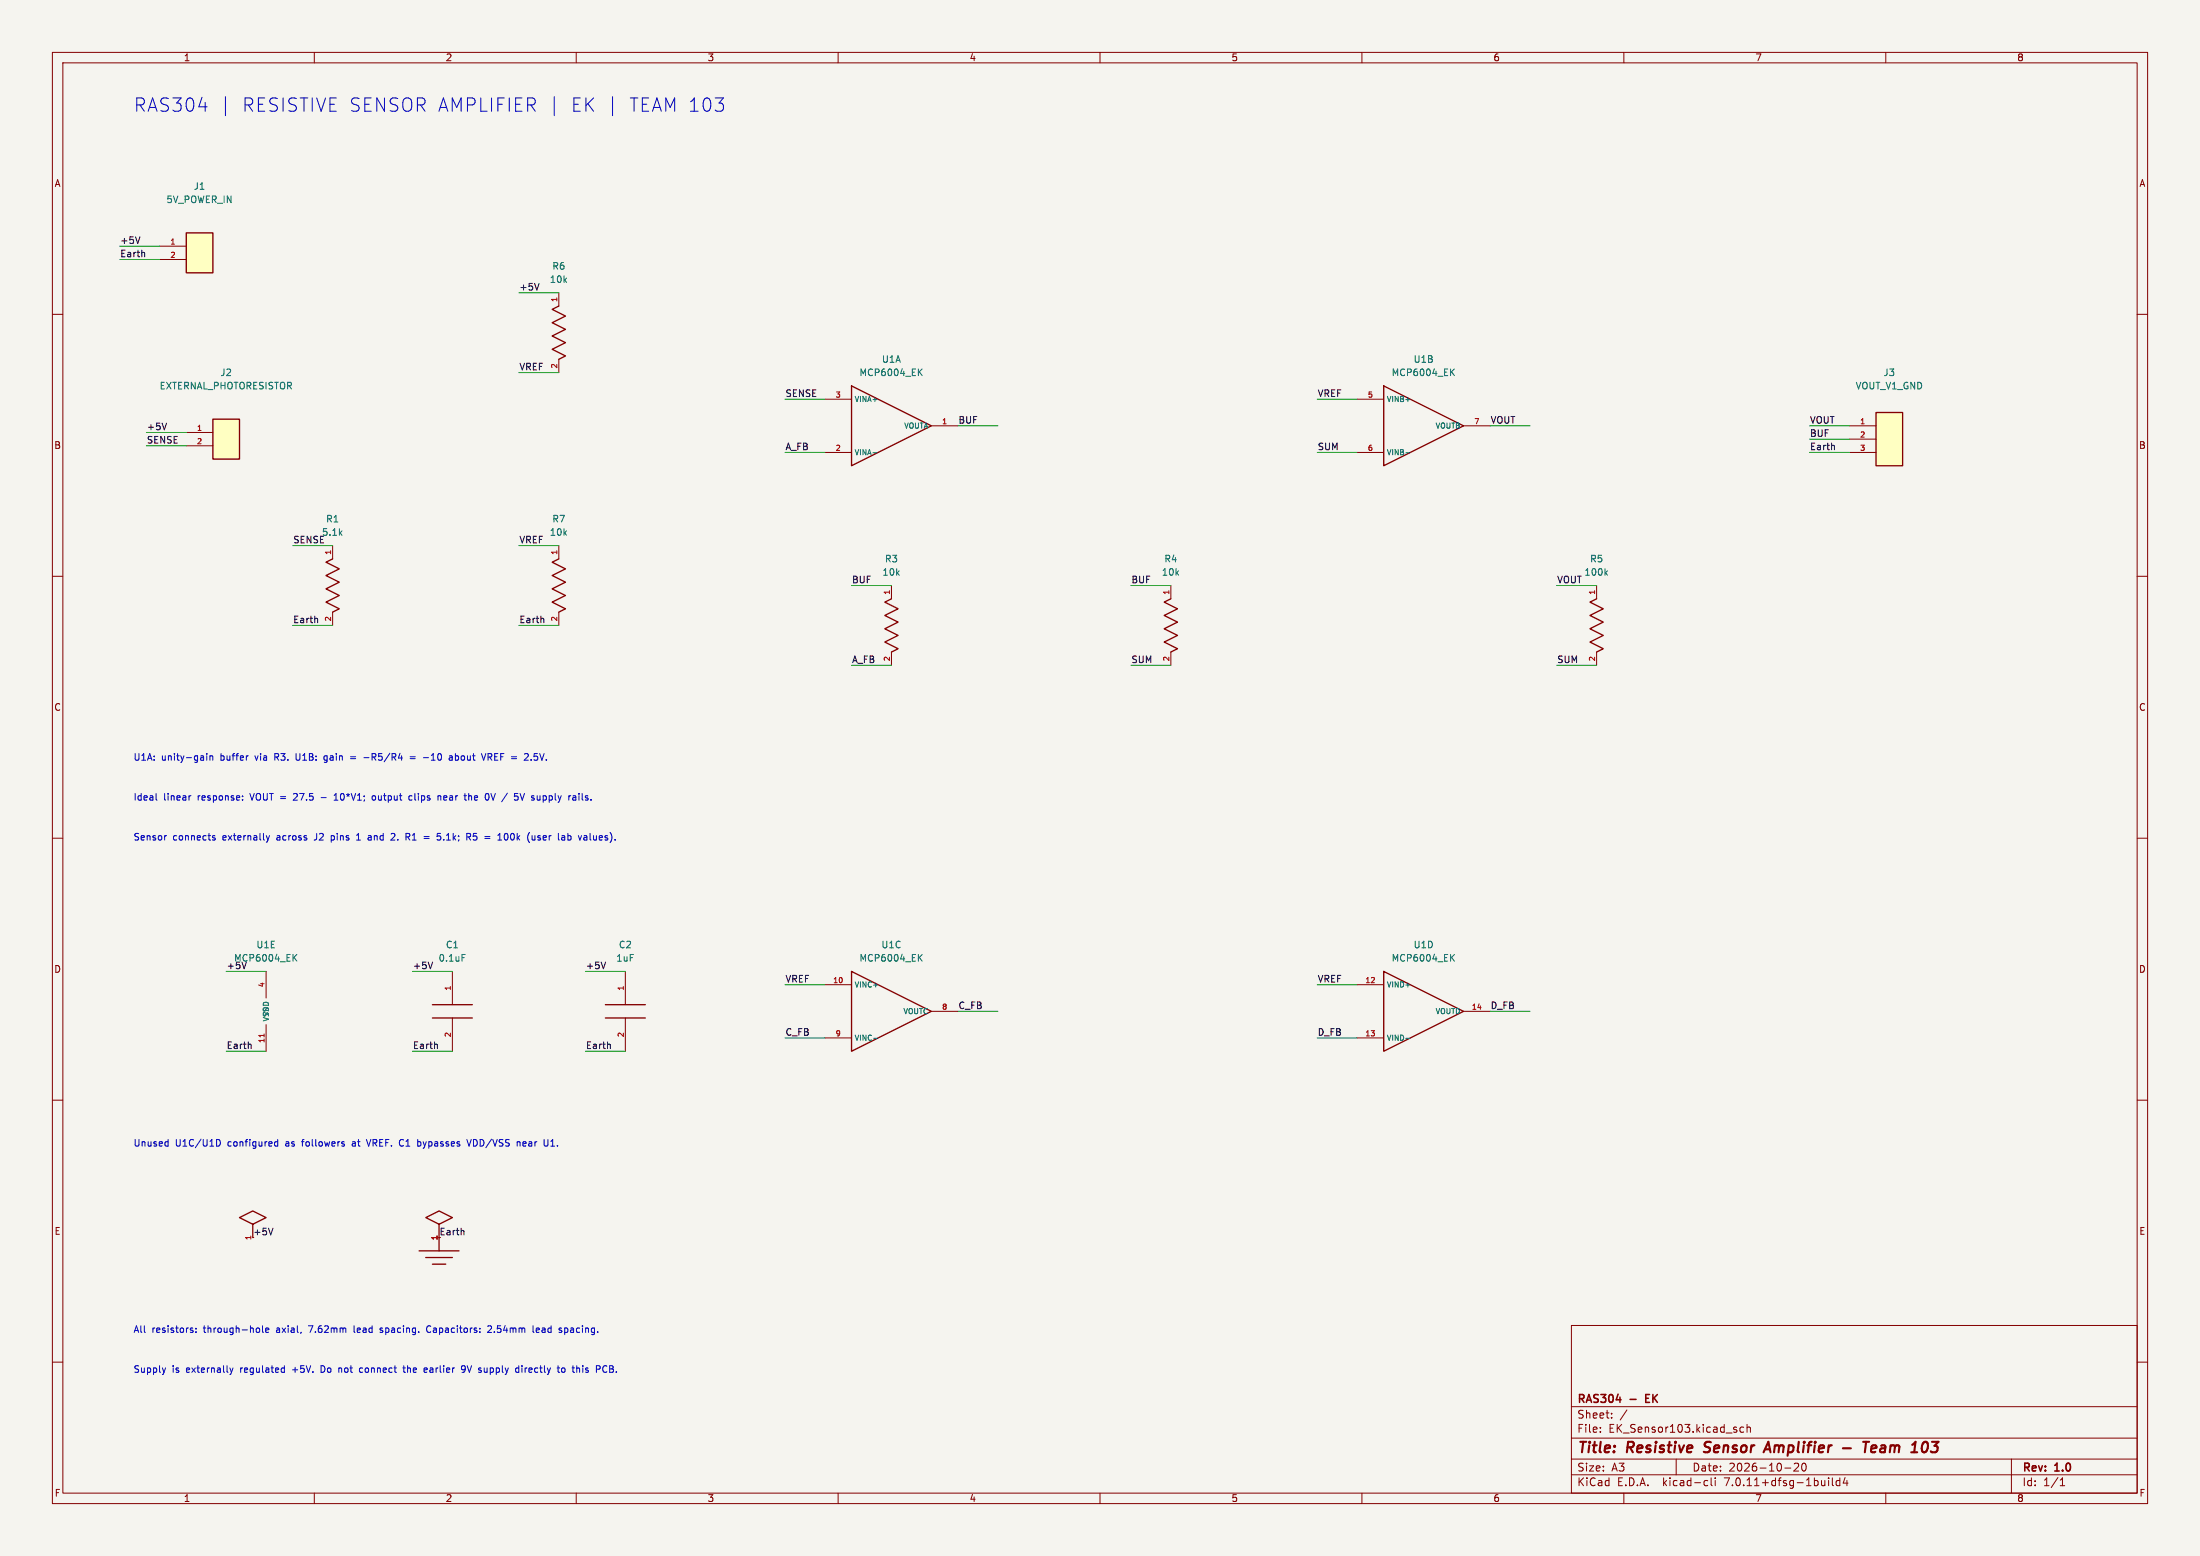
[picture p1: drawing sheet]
<svg xmlns="http://www.w3.org/2000/svg" width="420mm" height="297mm" viewBox="0 0 420 297" stroke-linecap="round" stroke-linejoin="round" font-family="sans-serif">
<path d="M0 0h420v297h-420z" fill="#f5f4ef" stroke="#f5f4ef" stroke-width=".19"/>
<g fill="none" stroke="#840000" stroke-width=".19">
<path d="M10 10h400v277h-400zM12 12h396v273h-396zM60 10v2M110 10v2M160 10v2M210 10v2M260 10v2M310 10v2M360 10v2M10 60h2M30.5 47h5.1M30.5 49.5h5.1"/>
<path d="M106.7 55.9v2.5M408 60h2M106.7 68.6v2.5M157.5 76.2h5.1M259.1 76.2h5.1M35.6 82.6h5M35.6 85.1h5M157.5 86.4h5.1M177.8 81.3h5.1M259.1 86.4h5.1M279.4 81.3h5.1M353.1 81.3h5"/>
<path d="M353.1 86.4h5M353.1 83.8h5M10 110h2M63.5 104.1v2.6M63.5 116.8v2.6M106.7 104.1v2.6M106.7 116.8v2.6M170.2 111.8v2.5M223.5 111.8v2.5M304.8 111.8v2.5M408 110h2M170.2 124.5v2.5"/>
<path d="M223.5 124.5v2.5M304.8 124.5v2.5M10 160h2M408 160h2M50.8 185.4v5.1M50.8 195.6v5.1M86.4 185.4v6.4M86.4 194.3v6.4M119.4 185.4v6.4M119.4 194.3v6.4M157.5 188h5.1M157.5 198.1h5.1"/>
<path d="M177.8 193h5.1M259.1 188h5.1M259.1 198.1h5.1M279.4 193h5.1M10 210h2M408 210h2M10 260h2M300 253h108v32h-108zM408 260h2M300 278.5h108M300 274.5h108M300 268.5h108"/>
<path d="M305.5 273.2v.2M305.5 272.5v.1M307.7 270.5v.2M307.7 269.8v.1M310.6 269.1l-1.3 1.9M320 278.5v3M332.9 272.5l-.5-.1-.2 .3 .1 .6h.6M333.5 272.5l.2-.1 .4 .1 .1 .9M333.5 271.9v1.5M343.3 279.4v.5l-.9 .9h1M344.1 279.4a.81 .81 0 0 0 .3 1.4l.3-.2 .1-.4-.1-.8M384 278.5v6.5"/>
<path d="M60 285v2M110 285v2M160 285v2M210 285v2M260 285v2M300 281.5h108M310 285v2M325.6 282.6l.4 .1M326 283.5l-.4 .1M326.7 282.1v1.3l.2 .2M327.4 282.1v.1M327.4 282.6v1"/>
<path d="M340.7 280.2h1.2M349.1 282.1v.1M349.1 282.6v1M349.8 282.1v1.3l.2 .2M351.2 282.7l-.4-.1-.3 .3 .2 .6h.5M351.2 282.1v1.5M352.2 282l-.3 1.1h.9M352.6 282.6v1M360 285v2M393.3 283.6h.9M393.3 282.5l.4-.4v1.5"/>
</g>
<path d="M325.3 277.1l.2 .1M325.6 275.4l-.1 .6M336.7 277.2l.9-2 .4 2M336.9 276.6h1M351.8 276.4h1.5M355.7 275.2h1.1M356.3 275.2l-.3 2M357.2 276.5l1-.2v-.3h-.8l-.2 .9 .2 .3 .6-.1M367.3 275.3a.44 .44 0 0 1 .7 .3 1.15 1.15 0 0 1-.8 1.6" fill="none" stroke="#840000" stroke-width=".4"/>
<path d="M314.2 266.9h.5M314.9 266.2h-.7v1.5h.7" fill="none" stroke="#840000" stroke-width=".3"/>
<g fill="none" stroke="#840000" stroke-width=".25">
<path d="M35.6 44.5h5v7.6h-5zM106.7 58.4l-1.3 .7 2.5 1.2-2.5 1.3 2.5 1.3-2.5 1.2 2.5 1.3-2.5 1.3 2.5 1.2-1.2 .7M162.6 73.7l15.2 7.6-15.2 7.6zM264.2 73.7l15.2 7.6-15.2 7.6zM358.1 78.7h5.1v10.2h-5.1zM40.6 80h5.1v7.6h-5.1zM63.5 106.7l-1.3 .6 2.6 1.3-2.6 1.3 2.6 1.2-2.6 1.3 2.6 1.3-2.6 1.2 2.6 1.3-1.3 .6M106.7 106.7l-1.3 .6 2.5 1.3-2.5 1.3 2.5 1.2-2.5 1.3 2.5 1.3-2.5 1.2 2.5 1.3-1.2 .6M170.2 114.3l-1.3 .6 2.5 1.3-2.5 1.3 2.5 1.2-2.5 1.3 2.5 1.3-2.5 1.3 2.5 1.2-1.2 .7M223.5 114.3l-1.3 .6 2.6 1.3-2.6 1.3 2.6 1.2-2.6 1.3 2.6 1.3-2.6 1.3 2.6 1.2-1.3 .7M304.8 114.3l-1.3 .6 2.6 1.3-2.6 1.3 2.6 1.2-2.6 1.3 2.6 1.3-2.6 1.3 2.6 1.2-1.3 .7M82.5 194.3h7.7"/>
<path d="M82.5 191.8h7.7M115.6 194.3h7.6M115.6 191.8h7.6M162.6 185.4l15.2 7.6-15.2 7.7zM264.2 185.4l15.2 7.6-15.2 7.7zM48.3 233.7l2.5-1.3-2.5-1.3-2.6 1.3 2.6 1.3v2.5M80 238.8h7.6M83.8 233.7l2.6-1.3-2.6-1.3-2.5 1.3 2.5 1.3v5.1M81.3 240h5.1M82.5 241.3h2.6"/>
</g>
<g fill="none" stroke="#006464" stroke-width=".19">
<path d="M175.5 71l.5 .7M176 70.4l-.7 .8M277.1 71l.5 .7M277.6 70.4l-.7 .8M166.6 86.4h.8M268.4 86.4h.7M306.5 109.3l.4 .5M306.9 109l-.5 .4M56.1 182.7l.6 .8M56.7 182.2l-.8 .7M88.2 182.2h.6M166.8 198.2h.7"/>
<path d="M175.5 182.7l.5 .8M176 182.2l-.7 .7M268.4 198.2h.7M277.1 182.7l.5 .8M277.6 182.2l-.7 .7"/>
</g>
<g fill="#ffffc2" stroke="#ffffc2" stroke-width=".19">
<path d="M35.6 44.5h5v7.6h-5z"/>
<path d="M358.1 78.7h5.1v10.2h-5.1z"/>
<path d="M40.6 80h5.1v7.6h-5.1z"/>
</g>
<path d="M50.4 197.4v.5" fill="none" stroke="#a90000" stroke-width=".19"/>
<g fill="none" stroke="#0f0f0f" stroke-width=".19">
<path d="M26.7 45.2l-.4 1.3M27.6 48.2v.8M102.9 54.1l-.4 1.3M31.8 80.8l-.4 1.2M350.1 85.1l.1 .7M60.6 118.1v.8M103.8 118.1v.8M47 183.6l-.4 1.3M47.9 199.4v.7M82.6 183.6l-.4 1.3M83.4 199.4l.1 .7M115.6 183.6l-.4 1.3"/>
<path d="M116.5 199.4v.7M52.1 234.4l-.4 1.3M88.5 234.9l.1 .8"/>
</g>
<g fill="none" stroke="#0000c2" stroke-width=".19">
<path d="M43 18.5v3.6M136.5 18.7h1.6l-.8 1M137.6 19.7l.5 .4v.7l-.5 .4M29.8 151.5v1l.2 .2M31.8 159.5l-.3 .1M36.4 151.9l-.3 .1M39.5 143.8v.2M39.5 144.3v.8M40.1 144.3v.8M40.1 144.4l.2-.1h.3v.8M40.6 159.7l.5 .4-.2 .2h-.3M41 159.6l-.3-.1-.1 .2"/>
<path d="M46.3 152.6v.1M46.3 151.9v.2M47.3 144.3h.1M50.8 159.5l.3 .8M51.4 159.5l-.3 .8M56.2 151.5l-.2 .1M56.5 143.8v1.1l.3 .2M56.7 152l-.7 .7h.8M61.3 152.2h1M61.9 145.5h.3M62.3 144.3h-.3l-.2 .2 .1 .5 .4 .1M63.2 159.5v1.3"/>
<path d="M63.4 159.5l-.2 .1M63.8 152.7h.7M63.8 151.8l.3-.3v1.2M66.9 144.4h1M66.9 144.8h1M68.1 159.4l.3-.3v1.2M69.5 144.6h.9M70.3 159.6h.5M70.9 159.8l-.5 .1-.1 .1 .1 .3h.5M71.1 152l.2-.1 .3 .1 .1 .5-.1 .2h-.3l-.2-.1zM74.7 159.1h.5l.2 .2M75.4 159.4l-.8 .9h.8"/>
<path d="M77.5 159.1h.5l.2 .2-.1 .4h-.6M77.8 159.7l.4 .6M78.3 144.4h1M78.3 144.8h1M78.7 151.9h-.4l-.2 .2 .1 .6h.5M80.8 144.6h1M81 159.7h.9M83.6 152l.2-.1h.3l.1 .8M84.1 159.1h-.6l-.1 .6M84.8 151.9v.8M85.3 152.2l-.6 .1M85.8 144.3h.5v.8"/>
<path d="M86.3 144.6h-.4l-.2 .2 .2 .3 .4-.1M86.9 145l.4 .1M86.9 143.8v1.3M87.3 144.3h-.4M89.4 159.7l.4 .6M89.5 152l.3-.1 .2 .2M89.5 151.5v1.2M89.6 159.1l.2 .2v.3l-.2 .1M91 159.1h-.6l-.1 .6 .5-.1M92.7 143.8l-.4 1.3M93.2 144.5h.5M93.5 144.5l.4 .6"/>
<path d="M93.7 143.8h-.5v1.3M93.7 151.5l.4 1.2 .5-1.2M95.2 159.4l.2-.3v1.2M96.3 159.6l.3-.5a.68 .68 0 0 1 .4 .6 .68 .68 0 0 1-.4 .6l-.2-.1M96.9 151.4l-1.1 1.6M99.3 151.5l.4 1.2 .4-1.2M101.9 145l.2 .1M102.1 159.5v.8M102.6 143.8h-.6l-.1 .6 .2-.1M103 159.5l-.3 .2v.2h.3M108.4 159.6l.4-.1 .2 .1M108.4 159.1v1.2"/>
<path d="M109.9 151.9v.8M109.9 152.7h-.1M109.9 152.2h-.1M110.5 151.5v.1M110.5 151.9v.8M112.6 159.1v1.1l.2 .1M51.1 160.3l-.3 .5M63.2 160.3h.2M68.1 160.3h.7M81 160h.9M84.7 160.2v.1M90.3 160.2l.5 .1"/>
<path d="M102.1 160.2l-.2 .1M102.7 160.3h.3M109 160.2l-.2 .1h-.4M32 217.9l.1 .1M32.1 217.5v1.3M32.1 218.7l-.1 .1M41.3 217.5a.64 .64 0 0 1 .8 .6 .64 .64 0 0 1-.8 .7M53 218l-.3-.1-.3 .3 .1 .5h.5M53 217.5v1.3M65.6 218.3l.2 .2-.2 .3M65.6 217.9l.1 .1M67.4 217.9l-.1 .1"/>
<path d="M67.4 218.3l-.2 .2 .2 .3M69.9 217.5l.5 1.3M79.7 218l.4-.1 .3 .3-.2 .5h-.5M89.1 217.5l.4 1.3 .5-1.3M98.9 217.9l.4 .2v.7M99.9 218v.7M100.4 218.2l-.6 .1M104.6 217.5v1l-.1 .2M105.1 218.8h.8M105.3 217.8l-.2 .1M36.5 253.9l.3 .1 .1 .1-.5 .2M36.5 253.5h.3"/>
<path d="M37.4 254.2v.1M37.4 253.5v.2M49.4 253.5l.2 .2-.2 .6M50.1 253.1v1l.2 .2M50.7 253.9l.6-.1v-.3h-.4l-.2 .2 .1 .6h.5M67.6 253.1v1l.2 .2M72.6 254.3h.3M72.9 253.5l-.3 .2v.1l.3 .1M82 253.1a.64 .64 0 0 0-.6 .6 .64 .64 0 0 0 .6 .6M93.1 253.2l.5-.1 .2 .2M93.8 253.4l-.7 .9h.7M101.8 253.1v1l.1 .2"/>
<path d="M102.8 253.5l-.4 .2v.6h.4M103 253.8l-.6 .1M106.9 253.9l.3 .1 .1 .1-.5 .2M106.9 253.5h.3M107.8 254.3h.1M107.8 253.5v1.3M107.9 253.5h-.1M31.6 261.1l-.3 .8M43.9 261.1l.3 .8M44.2 261.9l-.3 .5M44.5 261.1l-.3 .8M53.9 261.1l.4 .1"/>
<path d="M54.3 260.7v1.2M54.3 261.9h-.4M61.6 260.7h-.3v1.2h.3M65.1 261.1l-.4 .1M69.2 261.2l-.3-.1-.3 .2 .1 .6h.5M76.9 261.1h.5M77.1 260.7v1.1l.3 .1M81.1 261.1l.4 .1 .1 .2-.6 .1M81.5 261.9h-.4M88.8 261.2l-.2 .3h-.3l-.2-.3v-.3l.2-.2h.4l.1 .2a.84 .84 0 0 1-.3 1h-.3M89.2 260.7l.4 1.2M92.5 261.9h.3"/>
<path d="M98.9 261.1l.1 .1M99 260.7v1.2M99 261.9h-.1M99.6 260.7v.1M99.6 261.1v.8M106.4 261.1h.4M106.7 261.9h.1M107.3 261.2l.1-.1 .4 .1 .1 .5-.2 .2h-.3l-.1-.1zM111.3 260.7v.1M115.1 261.6l.4 .3 .4-.1M115.9 260.8l-.4-.1-.4 .3"/>
</g>
<g fill="none" stroke="#009600" stroke-width=".19">
<path d="M22.9 47h7.6M22.9 49.5h7.6M99.1 55.9h7.6M99.1 71.1h7.6M149.9 76.2h7.6M251.5 76.2h7.6M27.9 82.6h7.7M27.9 85.1h7.7M149.9 86.4h7.6M182.9 81.3h7.6M251.5 86.4h7.6M284.5 81.3h7.6"/>
<path d="M345.4 81.3h7.7M345.4 86.4h7.7M345.4 83.8h7.7M55.9 119.4h7.6M55.9 104.1h7.6M99.1 119.4h7.6M99.1 104.1h7.6M162.6 111.8h7.6M215.9 111.8h7.6M297.2 111.8h7.6M162.6 127h7.6M215.9 127h7.6"/>
<path d="M297.2 127h7.6M43.2 185.4h7.6M78.7 185.4h7.7M111.8 185.4h7.6M149.9 188h7.6M149.9 198.1h7.6M182.9 193h7.6M251.5 188h7.6M251.5 198.1h7.6M284.5 193h7.6M43.2 200.7h7.6M78.7 200.7h7.7"/>
<path d="M111.8 200.7h7.6"/>
</g>
<g font-size="3.5" fill="#0000c2">
<text x="25.4" y="21.6">RAS304</text>
<text x="46" y="21.6">RESISTIVE SENSOR AMPLIFIER |</text>
<text x="108.6" y="21.6">EK |</text>
<text x="119.6" y="21.6">TEAM 103</text>
</g>
<g font-size="2.8" fill="#840000">
<text x="301" y="277.9">Title:</text>
<text x="310.6" y="277.9">Resistive</text>
<text x="326.2" y="277.9">Sensor</text>
<text x="338.6" y="277.9">Amplifier</text>
<text x="359" y="277.9">Team</text>
<text x="369" y="277.9">103</text>
</g>
<g font-size="2.1" fill="#840000">
<text x="301" y="268.2">RAS304</text>
<text x="311.2" y="268.2">-</text>
<text x="314.8" y="268.2">EK</text>
<text x="301" y="273.7">File:</text>
<text x="301" y="271">Sheet:</text>
<text x="307.1" y="273.7">EK_Sensor103.kicad_sch</text>
<text x="301" y="281.1">Size:</text>
<text x="307.6" y="281.1">A3</text>
<text x="323" y="281.1">Date:</text>
<text x="330" y="281.1">2026-10-20</text>
<text x="386" y="281.3">Rev:</text>
<text x="392.4" y="281.3">1.0</text>
<text x="301" y="283.9">KiCad</text>
<text x="308.7" y="283.9">E.D.A.</text>
<text x="317.6" y="283.9">kicad-cli</text>
<text x="329.5" y="283.9">7.0.11+dfsg-1build4</text>
<text x="386" y="283.9">Id:</text>
<text x="390.1" y="283.9">1/1</text>
</g>
<g font-size="1.8" fill="#840000">
<text x="35" y="11.9">1</text>
<text x="85" y="11.9">2</text>
<text x="135" y="11.9">3</text>
<text x="185" y="11.9">4</text>
<text x="235" y="11.9">5</text>
<text x="285" y="11.9">6</text>
<text x="335" y="11.9">7</text>
<text x="385" y="11.9">8</text>
<text x="10.3" y="35.9">A</text>
<text x="408.3" y="35.9">A</text>
<text x="10.3" y="85.9">B</text>
<text x="408.2" y="85.9">B</text>
<text x="10.3" y="135.9">C</text>
<text x="408.2" y="135.9">C</text>
<text x="10.3" y="185.9">D</text>
<text x="408.2" y="185.9">D</text>
<text x="10.3" y="235.9">E</text>
<text x="408.3" y="235.9">E</text>
<text x="10.3" y="285.9">F</text>
<text x="35" y="286.9">1</text>
<text x="85" y="286.9">2</text>
<text x="135" y="286.9">3</text>
<text x="185" y="286.9">4</text>
<text x="235" y="286.9">5</text>
<text x="285" y="286.9">6</text>
<text x="335" y="286.9">7</text>
<text x="385" y="286.9">8</text>
<text x="408.3" y="285.9">F</text>
</g>
<g font-size="1.8" fill="#006464">
<text x="31.7" y="39">5V_POWER_IN</text>
<text x="36.9" y="36.4">J1</text>
<text x="105.3" y="51.7">R6</text>
<text x="104.9" y="54.2">10k</text>
<text x="42" y="72">J2</text>
<text x="164" y="72">MCP6004_EK</text>
<text x="168.3" y="69.4">U1A</text>
<text x="265.6" y="72">MCP6004_EK</text>
<text x="269.8" y="69.4">U1B</text>
<text x="359.5" y="72">J3</text>
<text x="30.4" y="74.5">EXTERNAL_PHOTORESISTOR</text>
<text x="354.2" y="74.5">VOUT_V1_GND</text>
<text x="62.2" y="99.9">R1</text>
<text x="105.3" y="99.9">R7</text>
<text x="104.9" y="102.5">10k</text>
<text x="168.8" y="107.5">R3</text>
<text x="222.2" y="107.5">R4</text>
<text x="303.5" y="107.5">R5</text>
<text x="168.4" y="110.1">10k</text>
<text x="221.7" y="110.1">10k</text>
<text x="302.4" y="110.1">100k</text>
<text x="44.6" y="183.7">MCP6004_EK</text>
<text x="48.9" y="181.2">U1E</text>
<text x="83.6" y="183.7">0.1uF</text>
<text x="85" y="181.2">C1</text>
<text x="117.6" y="183.7">1uF</text>
<text x="118" y="181.2">C2</text>
<text x="164" y="183.7">MCP6004_EK</text>
<text x="168.2" y="181.2">U1C</text>
<text x="265.6" y="183.7">MCP6004_EK</text>
<text x="269.8" y="181.2">U1D</text>
</g>
<g font-size="1.8" fill="#0f0f0f">
<text x="22.9" y="46.6">+5V</text>
<text x="22.9" y="49.2">Earth</text>
<text x="99.1" y="55.5">+5V</text>
<text x="99.1" y="70.8">VREF</text>
<text x="149.9" y="75.9">SENSE</text>
<text x="251.5" y="75.9">VREF</text>
<text x="27.9" y="82.2">+5V</text>
<text x="182.9" y="80.9">BUF</text>
<text x="284.5" y="80.9">VOUT</text>
<text x="345.4" y="80.9">VOUT</text>
<text x="345.4" y="83.5">BUF</text>
<text x="27.9" y="84.7">SENSE</text>
<text x="149.9" y="86">A_FB</text>
<text x="251.5" y="86">SUM</text>
<text x="345.4" y="86">Earth</text>
<text x="55.9" y="103.8">SENSE</text>
<text x="61.4" y="102.5">5.1k</text>
<text x="99.1" y="103.8">VREF</text>
<text x="162.6" y="111.4">BUF</text>
<text x="215.9" y="111.4">BUF</text>
<text x="297.2" y="111.4">VOUT</text>
<text x="55.9" y="119">Earth</text>
<text x="99.1" y="119">Earth</text>
<text x="162.6" y="126.7">A_FB</text>
<text x="215.9" y="126.7">SUM</text>
<text x="297.2" y="126.7">SUM</text>
<text x="43.2" y="185.1">+5V</text>
<text x="78.7" y="185.1">+5V</text>
<text x="111.8" y="185.1">+5V</text>
<text x="149.9" y="187.6">VREF</text>
<text x="251.5" y="187.6">VREF</text>
<text x="149.9" y="197.8">C_FB</text>
<text x="182.9" y="192.7">C_FB</text>
<text x="251.5" y="197.8">D_FB</text>
<text x="284.5" y="192.7">D_FB</text>
<text x="43.2" y="200.3">Earth</text>
<text x="78.7" y="200.3">Earth</text>
<text x="111.8" y="200.3">Earth</text>
<text x="48.3" y="235.9">+5V</text>
<text x="83.8" y="235.9">Earth</text>
</g>
<g font-size="1.8" fill="#0000c2">
<text x="25.4" y="145.4">U1A:</text>
<text x="30.8" y="145.4">unity-gain</text>
<text x="42.2" y="145.4">buffer</text>
<text x="49" y="145.4">via</text>
<text x="52.9" y="145.4">R3.</text>
<text x="57.1" y="145.4">U1B:</text>
<text x="62.7" y="145.4">gain</text>
<text x="70.7" y="145.4">-R5/R4</text>
<text x="82.5" y="145.4">-10</text>
<text x="87.6" y="145.4">about</text>
<text x="94.1" y="145.4">VREF =</text>
<text x="102.6" y="145.4">2.5V.</text>
<text x="25.4" y="153">Ideal</text>
<text x="31.2" y="153">linear</text>
<text x="37.8" y="153">response:</text>
<text x="48.1" y="153">VOUT =</text>
<text x="56.7" y="153">27.5</text>
<text x="64.9" y="153">10*V1;</text>
<text x="72.3" y="153">output</text>
<text x="79.5" y="153">clips</text>
<text x="85.2" y="153">near</text>
<text x="90.6" y="153">the</text>
<text x="98.2" y="153">/</text>
<text x="100.7" y="153">5V</text>
<text x="104.2" y="153">supply</text>
<text x="111.4" y="153">rails.</text>
<text x="25.4" y="160.6">Sensor</text>
<text x="33" y="160.6">connects</text>
<text x="42.6" y="160.6">externally</text>
<text x="53.1" y="160.6">across</text>
<text x="60.5" y="160.6">J2</text>
<text x="63.9" y="160.6">pins</text>
<text x="71.3" y="160.6">and</text>
<text x="76" y="160.6">2.</text>
<text x="78.9" y="160.6">R1</text>
<text x="82.6" y="160.6">=</text>
<text x="85.3" y="160.6">5.1k;</text>
<text x="91.2" y="160.6">R5</text>
<text x="94.8" y="160.6">=</text>
<text x="97.5" y="160.6">100k</text>
<text x="103.4" y="160.6">(user</text>
<text x="109.4" y="160.6">lab</text>
<text x="113.6" y="160.6">values).</text>
<text x="25.4" y="219.1">Unused</text>
<text x="33.5" y="219.1">U1C/U1D</text>
<text x="43.6" y="219.1">configured</text>
<text x="54.8" y="219.1">as</text>
<text x="58.1" y="219.1">followers</text>
<text x="67.9" y="219.1">at</text>
<text x="70.9" y="219.1">VREF. C1</text>
<text x="81" y="219.1">bypasses</text>
<text x="90.7" y="219.1">VDD/VSS</text>
<text x="100.4" y="219.1">near</text>
<text x="105.7" y="219.1">U1.</text>
<text x="25.4" y="254.6">All</text>
<text x="29" y="254.6">resistors:</text>
<text x="39" y="254.6">through-hole</text>
<text x="53" y="254.6">axial,</text>
<text x="59.4" y="254.6">7.62mm</text>
<text x="68.2" y="254.6">lead</text>
<text x="73.4" y="254.6">spacing.</text>
<text x="82.5" y="254.6">Capacitors:</text>
<text x="94.4" y="254.6">2.54mm</text>
<text x="103.2" y="254.6">lead</text>
<text x="108.4" y="254.6">spacing.</text>
<text x="25.4" y="262.2">Supply</text>
<text x="32.9" y="262.2">is</text>
<text x="35.7" y="262.2">externally</text>
<text x="46.1" y="262.2">regulated</text>
<text x="56.3" y="262.2">+5V.</text>
<text x="61.9" y="262.2">Do</text>
<text x="65.5" y="262.2">not</text>
<text x="69.7" y="262.2">connect</text>
<text x="78.3" y="262.2">the</text>
<text x="82.4" y="262.2">earlier</text>
<text x="89.8" y="262.2">9V</text>
<text x="93.3" y="262.2">supply</text>
<text x="100.5" y="262.2">directly</text>
<text x="108.8" y="262.2">to</text>
<text x="111.8" y="262.2">this</text>
<text x="116.5" y="262.2">PCB.</text>
</g>
<g font-size="1.4" fill="#a90000">
<text x="32.4" y="46.7">1</text>
<text x="32.4" y="49.3">2</text>
<text x="106.4" y="57.8" transform="rotate(-90 106.4 57.8)">1</text>
<text x="106.4" y="70.5" transform="rotate(-90 106.4 70.5)">2</text>
<text x="159.4" y="75.9">3</text>
<text x="261" y="75.9">5</text>
<text x="37.5" y="82.3">1</text>
<text x="179.7" y="81">1</text>
<text x="281.3" y="81">7</text>
<text x="355" y="81">1</text>
<text x="355" y="83.6">2</text>
<text x="37.5" y="84.8">2</text>
<text x="159.4" y="86.1">2</text>
<text x="261" y="86.1">6</text>
<text x="355" y="86.1">3</text>
<text x="63.2" y="106" transform="rotate(-90 63.2 106)">1</text>
<text x="106.4" y="106" transform="rotate(-90 106.4 106)">1</text>
<text x="169.9" y="113.6" transform="rotate(-90 169.9 113.6)">1</text>
<text x="223.3" y="113.6" transform="rotate(-90 223.3 113.6)">1</text>
<text x="304.5" y="113.6" transform="rotate(-90 304.5 113.6)">1</text>
<text x="63.2" y="118.7" transform="rotate(-90 63.2 118.7)">2</text>
<text x="106.4" y="118.7" transform="rotate(-90 106.4 118.7)">2</text>
<text x="169.9" y="126.3" transform="rotate(-90 169.9 126.3)">2</text>
<text x="223.3" y="126.3" transform="rotate(-90 223.3 126.3)">2</text>
<text x="304.5" y="126.3" transform="rotate(-90 304.5 126.3)">2</text>
<text x="50.5" y="188.6" transform="rotate(-90 50.5 188.6)">4</text>
<text x="86.1" y="189.2" transform="rotate(-90 86.1 189.2)">1</text>
<text x="119.1" y="189.2" transform="rotate(-90 119.1 189.2)">1</text>
<text x="158.9" y="187.7">10</text>
<text x="260.5" y="187.7">12</text>
<text x="159.4" y="197.9">9</text>
<text x="179.7" y="192.8">8</text>
<text x="260.5" y="197.9">13</text>
<text x="280.9" y="192.8">14</text>
<text x="50.5" y="199.2" transform="rotate(-90 50.5 199.2)">11</text>
<text x="86.1" y="198.1" transform="rotate(-90 86.1 198.1)">2</text>
<text x="119.1" y="198.1" transform="rotate(-90 119.1 198.1)">2</text>
<text x="48" y="236.8" transform="rotate(-90 48 236.8)">1</text>
<text x="83.6" y="236.8" transform="rotate(-90 83.6 236.8)">1</text>
</g>
<g font-size="1.4" fill="#006464">
<text x="163.1" y="76.9">VINA+</text>
<text x="264.7" y="76.9">VINB+</text>
<text x="172.5" y="82">VOUTA</text>
<text x="273.9" y="82">VOUTB</text>
<text x="163.1" y="87.1">VINA-</text>
<text x="264.7" y="87.1">VINB-</text>
<text x="163.1" y="188.7">VINC+</text>
<text x="264.7" y="188.7">VIND+</text>
<text x="51.5" y="195.1" transform="rotate(-90 51.5 195.1)">VSS</text>
<text x="51.5" y="194.1" transform="rotate(-90 51.5 194.1)">VDD</text>
<text x="172.3" y="193.8">VOUTC</text>
<text x="273.9" y="193.8">VOUTD</text>
<text x="163.1" y="198.8">VINC-</text>
<text x="264.7" y="198.8">VIND-</text>
</g>
</svg>
